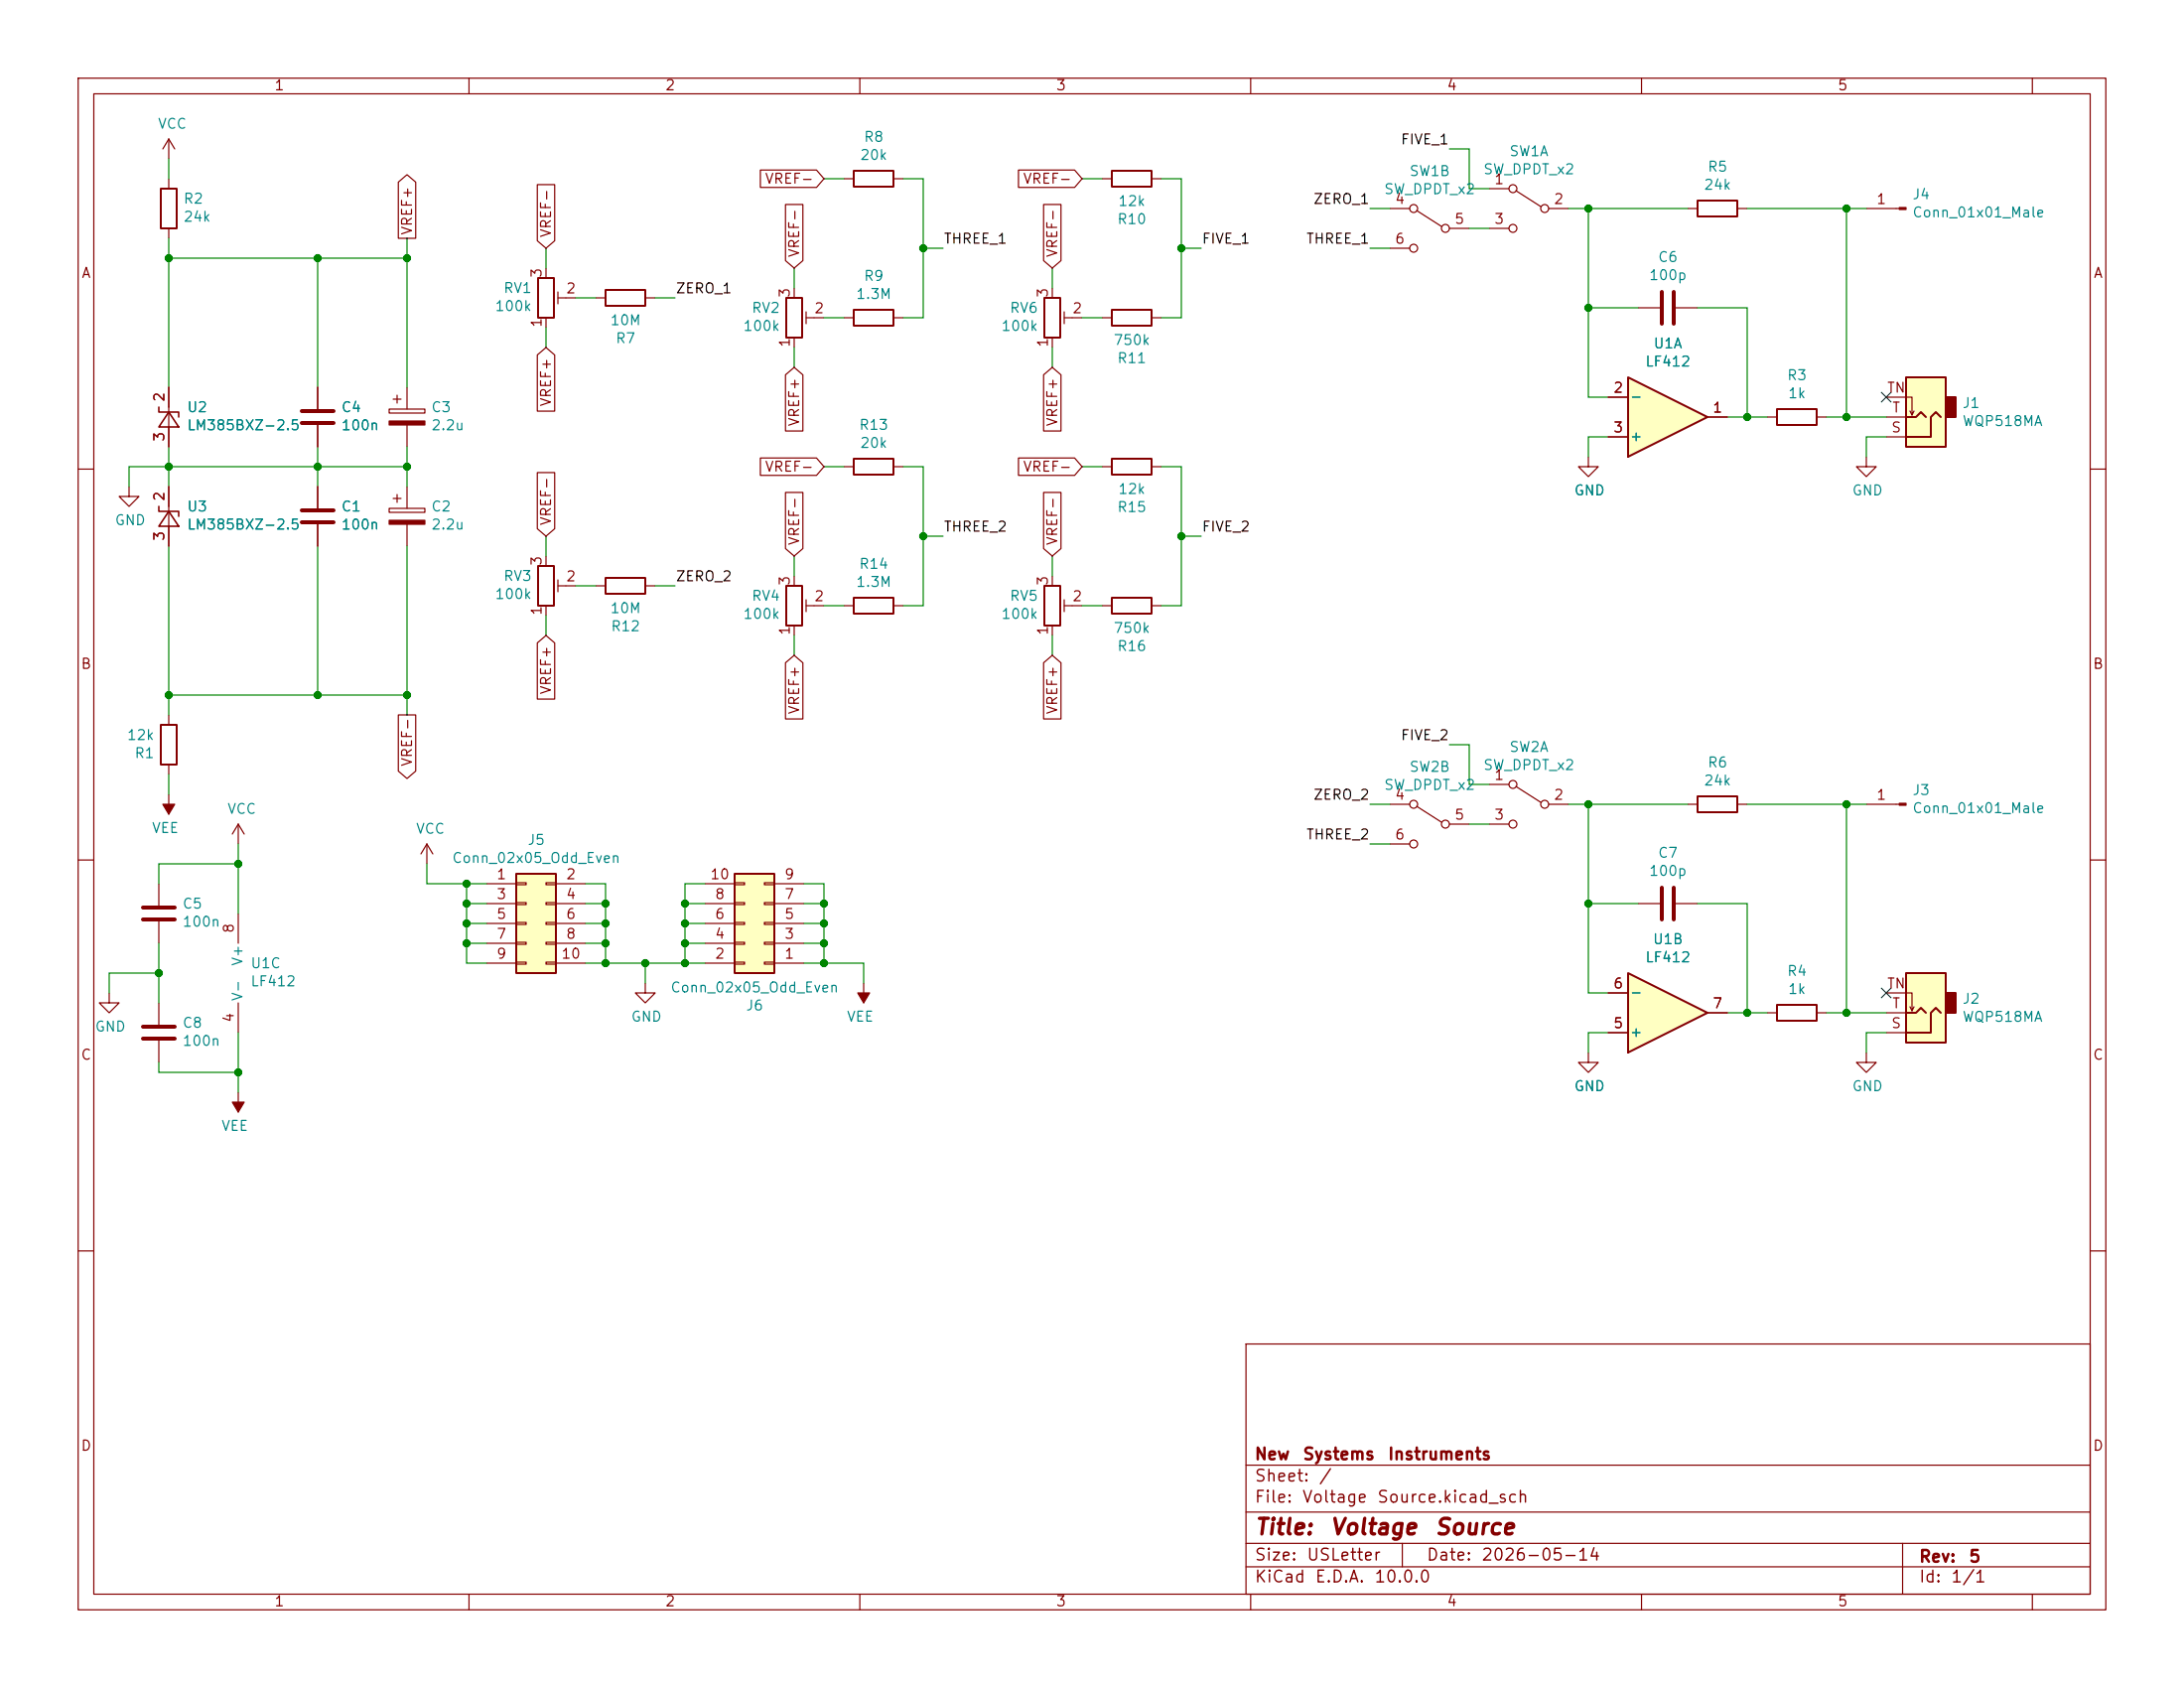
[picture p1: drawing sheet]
<svg xmlns="http://www.w3.org/2000/svg" width="279mm" height="216mm" viewBox="0 0 279 216" stroke-linecap="round" stroke-linejoin="round" font-family="sans-serif">
<g fill="none" stroke="#840000" stroke-width=".15">
<path d="M10 10h259.4v195.9h-259.4zM12 12h255.4v191.9h-255.4zM60 10v2M110 10v2M160 10v2M210 10v2M260 10v2M21.6 22.9v1.2M21.6 29.2v1.3M141 22.9h1.2M147.3 22.9h1.3M141 40.6h1.2"/>
<path d="M141 59.7h1.2M147.3 40.6h1.3M147.3 59.7h1.3M10 60h2M101.6 73.7v1.2M103.1 76.7v1.5M103.1 77.5h2.3M134.6 73.7v1.2M136.1 77.5h2.3M136.1 76.7v1.5M141 77.5h1.2M147.3 77.5h1.3"/>
<path d="M267.4 60h2M21.6 91.4v1.3M21.6 97.8v1.3M101.6 80v1.3M134.6 80v1.3M10 110h2M20.3 113v2.8M20.3 117.9v2.8M21.6 101.6v2.5M30.5 105.4v2.6M30.5 116.8v3.9M30.5 105.4l-.8 1.3"/>
<path d="M30.5 105.4l.7 1.3M267.4 110h2M30.5 128.3v3.8M203.2 134.6v1.3h1.3l-1.3 1.3-1.3-1.3h1.3M10 160h2M159.4 171.9h108v32h-108zM267.4 160h2M159.4 197.4h108M159.4 193.4h108M159.4 187.4h108M179.4 197.4v3M243.4 197.4v6.5"/>
<path d="M60 203.9v2M110 203.9v2M159.4 200.4h108M160 203.9v2M210 203.9v2M260 203.9v2"/>
</g>
<path d="M20.6 24.1h2v5.1h-2zM142.2 21.8h5.1v2.1h-5.1zM142.2 39.6h5.1v2.1h-5.1zM142.2 58.7h5.1v2h-5.1zM100.6 74.9h2v5.1h-2zM133.6 74.9h2v5.1h-2zM142.2 76.5h5.1v2h-5.1zM20.6 92.7h2v5.1h-2z" fill="none" stroke="#840000" stroke-width=".25"/>
<path d="M18.3 116.1h4.1M18.3 117.6h4.1" fill="none" stroke="#840000" stroke-width=".51"/>
<path d="M20.8 102.9h1.6l-.8 1.2z" fill="#840000" stroke="#840000" stroke-width=".15"/>
<path d="M208.3 124.5l10.1 5-10.1 5.1z" fill="#ffffc2"/>
<path d="M208.3 124.5l10.1 5-10.1 5.1z" fill="none" stroke="#840000" stroke-width=".25"/>
<g fill="none" stroke="#840000" stroke-width=".15">
<path d="M177.8 102.9h2.5M177.8 108h2.5M181.2 103.1l3.2 2.1M185.4 105.4h2.6M205.7 132.1h2.6M205.7 127h2.6M218.4 129.5h2.6"/>
<circle cx="180.8" cy="108" r=".51"/>
<circle cx="180.8" cy="102.9" r=".51"/>
<circle cx="184.9" cy="105.4" r=".51"/>
</g>
<path d="M243.8 124.5h5.1v8.9h-5.1z" fill="#ffffc2"/>
<path d="M248.9 127h1.3v2.5h-1.3z" fill="#840000" stroke="#840000" stroke-width=".25"/>
<path d="M217.2 101.9h5v2h-5zM227.3 128.5h5.1v2.1h-5.1zM243.8 124.5h5.1v8.9h-5.1zM243.8 129.5h1.3l.6-.6 .7 .6M248.3 129.5l-.7-.6-.6 .6v2.6h-3.2" fill="none" stroke="#840000" stroke-width=".25"/>
<g fill="none" stroke="#840000" stroke-width=".15">
<path d="M54.6 108l-.8 1.2M54.6 108l.8 1.2M54.6 108v2.5M190.5 100.3h2.5M190.5 105.4h2.5M193.9 100.6l3.2 2M198.1 102.9h2.6M209.5 115.6h2.8M214.4 115.6h2.8M215.9 102.9h1.3M222.2 102.9h1.3M238.8 102.9h4.2"/>
<path d="M20.3 128.3v2.8M20.3 133.1v2.8M30.5 139.7v2.5M226.1 129.5h1.2M232.4 129.5h1.3M238.8 134.6v1.3h1.2l-1.2 1.3-1.3-1.3h1.3M241.3 127h3.3v2.3l.3-.5M241.3 132.1h2.5M241.3 129.5h2.5M244.3 128.8l.3 .5"/>
<circle cx="193.5" cy="100.3" r=".51"/>
<circle cx="193.5" cy="105.4" r=".51"/>
<circle cx="197.6" cy="102.9" r=".51"/>
</g>
<g fill="#840000" stroke="#840000" stroke-width=".15">
<path d="M243 102.7h.8v.3h-.8z"/>
<path d="M29.7 141h1.5l-.7 1.2z"/>
</g>
<path d="M212.6 113.5v4.1M214.1 113.5v4.1M18.3 131.3h4.1M18.3 132.8h4.1" fill="none" stroke="#840000" stroke-width=".51"/>
<path d="M243.8 48.3h5.1v8.9h-5.1z" fill="#ffffc2"/>
<path d="M248.9 50.8h1.3v2.5h-1.3z" fill="#840000" stroke="#840000" stroke-width=".25"/>
<path d="M217.2 25.7h5v2h-5zM243.8 48.3h5.1v8.9h-5.1zM243.8 53.3h1.3l.6-.6 .7 .6M248.3 53.3l-.7-.6-.6 .6v2.6h-3.2" fill="none" stroke="#840000" stroke-width=".25"/>
<g fill="none" stroke="#840000" stroke-width=".15">
<path d="M177.8 26.7h2.5M177.8 31.8h2.5M181.2 26.9l3.2 2.1M185.4 29.2h2.6M209.5 39.4h2.8M214.4 39.4h2.8M215.9 26.7h1.3M222.2 26.7h1.3M238.8 26.7h4.2M203.2 58.4v1.3h1.3l-1.3 1.3-1.3-1.3h1.3M241.3 50.8h3.3v2.3l.3-.5M241.3 55.9h2.5"/>
<path d="M241.3 53.3h2.5M244.3 52.6l.3 .5M14 127v1.3h1.2l-1.2 1.2-1.3-1.2h1.3"/>
<circle cx="180.8" cy="26.7" r=".51"/>
<circle cx="180.8" cy="31.8" r=".51"/>
<circle cx="184.9" cy="29.2" r=".51"/>
</g>
<path d="M243 26.5h.8v.3h-.8z" fill="#840000" stroke="#840000" stroke-width=".15"/>
<path d="M212.6 37.3v4.1M214.1 37.3v4.1" fill="none" stroke="#840000" stroke-width=".51"/>
<path d="M208.3 48.3l10.1 5-10.1 5.1z" fill="#ffffc2"/>
<path d="M133.6 38.1h2v5.1h-2zM109.2 58.7h5.1v2h-5.1zM208.3 48.3l10.1 5-10.1 5.1zM227.3 52.3h5.1v2.1h-5.1zM109.2 76.5h5.1v2h-5.1z" fill="none" stroke="#840000" stroke-width=".25"/>
<g fill="none" stroke="#840000" stroke-width=".15">
<path d="M134.6 36.8v1.3M136.1 39.9v1.5M190.5 24.1h2.5M190.5 29.2h2.5M193.9 24.4l3.2 2M198.1 26.7h2.6M107.9 59.7h1.3M114.3 59.7h1.3M134.6 43.2v1.3M136.1 40.6h2.3M205.7 50.8h2.6M205.7 55.9h2.6"/>
<path d="M218.4 53.3h2.6M226.1 53.3h1.2M232.4 53.3h1.3M238.8 58.4v1.3h1.2l-1.2 1.3-1.3-1.3h1.3M107.9 77.5h1.3M114.3 77.5h1.3"/>
<circle cx="193.5" cy="29.2" r=".51"/>
<circle cx="193.5" cy="24.1" r=".51"/>
<circle cx="197.6" cy="26.7" r=".51"/>
</g>
<path d="M94 111.8h5.1v12.7h-5.1z" fill="#ffffc2"/>
<path d="M68.8 35.6h2.1v5h-2.1zM77.5 37.1h5v2h-5zM100.6 38.1h2v5.1h-2zM109.2 39.6h5.1v2.1h-5.1zM109.2 21.8h5.1v2.1h-5.1zM68.8 72.4h2.1v5.1h-2.1zM77.5 73.9h5v2h-5zM94 111.8h5.1v12.7h-5.1z" fill="none" stroke="#840000" stroke-width=".25"/>
<g fill="none" stroke="#840000" stroke-width=".15">
<path d="M69.8 34.3v1.3M71.4 37.3v1.6M71.4 38.1h2.3M76.2 38.1h1.3M82.5 38.1h1.3M101.6 36.8v1.3M103.1 39.9v1.5M107.9 22.9h1.3M114.3 22.9h1.3M49.8 52.3h4.6v.5h-4.6zM50.3 51.1h1M50.8 50.5v1.1"/>
<path d="M52.1 49.5v2.8M52.1 54.4v2.8M69.8 40.6v1.3M101.6 43.2v1.3M103.1 40.6h2.3M107.9 40.6h1.3M114.3 40.6h1.3M49.8 65h4.6v.5h-4.6zM50.3 63.8h1M50.8 63.2v1.1M52.1 62.2v2.8M52.1 67.1v2.8"/>
<path d="M69.8 71.1v1.3M69.8 77.5v1.2M71.4 74.2v1.5M71.4 74.9h2.3M76.2 74.9h1.3M82.5 74.9h1.3M90.2 118.1h3.8M90.2 115.6h3.8M90.2 113h3.8M94 118h1.2v.2h-1.2zM94 115.4h1.2v.3h-1.2zM94 112.9h1.2v.3h-1.2z"/>
<path d="M97.8 118h1.3v.2h-1.3zM97.8 115.4h1.3v.3h-1.3zM97.8 112.9h1.3v.3h-1.3zM99.1 118.1h3.8M99.1 115.6h3.8M99.1 113h3.8M82.5 125.7v1.3h1.3l-1.3 1.3-1.2-1.3h1.2M90.2 123.2h3.8M90.2 120.7h3.8M94 123.1h1.2v.2h-1.2zM94 120.5h1.2v.3h-1.2zM97.8 123.1h1.3v.2h-1.3z"/>
<path d="M97.8 120.5h1.3v.3h-1.3zM99.1 123.2h3.8M99.1 120.7h3.8M110.5 125.7v2.6"/>
</g>
<g fill="#840000" stroke="#840000" stroke-width=".15">
<path d="M49.8 66.5h4.6v.6h-4.6z"/>
<path d="M49.8 53.8h4.6v.6h-4.6z"/>
<path d="M109.7 127h1.6l-.8 1.3z"/>
</g>
<path d="M66 111.8h5.1v12.7h-5.1z" fill="#ffffc2"/>
<path d="M66 111.8h5.1v12.7h-5.1z" fill="none" stroke="#840000" stroke-width=".25"/>
<g fill="none" stroke="#840000" stroke-width=".15">
<path d="M21.6 17.8v2.5M21.6 17.8l-.8 1.3M21.6 17.8l.8 1.3M51 23.3l1.1-1 1.1 1v7.2h-2.2zM68.7 23.6h2.3v7.2l-1.2 1-1.1-1zM97.3 21.7h7.2l.9 1.2-.9 1.1h-7.2zM100.5 26.2h2.2v7.1l-1.1 1-1.1-1zM130.3 21.7h7.2l.9 1.2-.9 1.1h-7.2zM133.5 26.2h2.2v7.1l-1.1 1-1.1-1zM21.6 49.5v7.7M40.6 49.5v2.8M40.6 54.4v2.8"/>
<path d="M68.7 45.4l1.1-.9 1.2 .9v7.2h-2.3zM97.3 58.6h7.2l.9 1.1-.9 1.1h-7.2zM100.5 47.9l1.1-.9 1.1 .9v7.2h-2.2zM130.3 58.6h7.2l.9 1.1-.9 1.1h-7.2zM133.5 47.9l1.1-.9 1.1 .9v7.2h-2.2zM205.7 50.8h2.6M205.7 55.9h2.6M218.4 53.3h2.6M16.5 62.2v1.3h1.3l-1.3 1.3-1.3-1.3h1.3M21.6 62.2v7.7M40.6 62.2v2.8M40.6 67.1v2.8"/>
<path d="M68.7 60.4h2.3v7.2l-1.2 1-1.1-1zM100.5 63h2.2v7.2l-1.1 .9-1.1-.9zM133.5 63h2.2v7.2l-1.1 .9-1.1-.9zM51 91.4h2.2v7.2l-1.1 1-1.1-1zM68.7 82.2l1.1-.9 1.2 .9v7.2h-2.3zM100.5 84.8l1.1-1 1.1 1v7.2h-2.2zM133.5 84.8l1.1-1 1.1 1v7.2h-2.2zM62.2 113h3.8M62.2 115.6h3.8M62.2 118.1h3.8M66 112.9h1.3v.3h-1.3zM66 115.4h1.3v.3h-1.3z"/>
<path d="M66 118h1.3v.2h-1.3zM69.8 112.9h1.3v.3h-1.3zM69.8 115.4h1.3v.3h-1.3zM69.8 118h1.3v.2h-1.3zM71.1 113h3.8M71.1 115.6h3.8M71.1 118.1h3.8M62.2 120.7h3.8M62.2 123.2h3.8M66 120.5h1.3v.3h-1.3zM66 123.1h1.3v.2h-1.3zM69.8 120.5h1.3v.3h-1.3z"/>
<path d="M69.8 123.1h1.3v.2h-1.3zM71.1 120.7h3.8M71.1 123.2h3.8M205.7 132.1h2.6M205.7 127h2.6M218.4 129.5h2.6"/>
</g>
<path d="M20.3 52.1v.6h2.6v.6M21.6 52.7l1.3 1.9h-2.6zM20.3 64.8v.6h2.6v.6M21.6 65.4l1.3 1.9h-2.6z" fill="none" stroke="#840000" stroke-width=".2"/>
<path d="M38.6 52.6h4.1M38.6 54.1h4.1M38.6 65.3h4.1M38.6 66.8h4.1" fill="none" stroke="#840000" stroke-width=".51"/>
<g fill="none" stroke="#008400" stroke-width=".15">
<path d="M185.4 19.1h2.6v5h2.5M21.6 20.3v2.6M21.6 30.5v19M21.6 33h30.5M40.6 33v16.5M52.1 30.5v19M69.8 31.8v2.5M73.7 38.1h2.5M83.8 38.1h2.6M101.6 34.3v2.5M105.4 22.9h2.5M115.6 22.9h2.5v17.7h-2.5"/>
<path d="M118.1 31.8h2.5M134.6 34.3v2.5M138.4 22.9h2.6M148.6 22.9h2.5v17.7h-2.5M151.1 31.8h2.6M175.3 26.7h2.5M175.3 31.8h2.5M188 29.2h2.5M200.7 26.7h15.2M203.2 39.4h6.3M203.2 26.7v24.1h2.5M217.2 39.4h6.3v13.9"/>
<path d="M223.5 26.7h15.3M236.2 26.7v26.6M21.6 57.2v5M40.6 57.2v5M52.1 57.2v5M52.1 59.7h-35.6v2.5M69.8 41.9v2.6M101.6 44.5v2.5M105.4 59.7h2.5M105.4 40.6h2.5M115.6 59.7h2.5v17.8h-2.5M134.6 44.5v2.5"/>
<path d="M138.4 59.7h2.6M138.4 40.6h2.6M148.6 59.7h2.5v17.8h-2.5M205.7 55.9h-2.5v2.5M221 53.3h5.1M233.7 53.3h7.6M241.3 55.9h-2.5v2.5M21.6 69.9v21.5M40.6 69.9v19M52.1 69.9v21.5M69.8 68.6v2.5M69.8 78.7v2.6"/>
<path d="M73.7 74.9h2.5M83.8 74.9h2.6M101.6 71.1v2.6M105.4 77.5h2.5M118.1 68.6h2.5M134.6 71.1v2.6M138.4 77.5h2.6M151.1 68.6h2.6M21.6 99.1v2.5M21.6 88.9h30.5M101.6 81.3v2.5M134.6 81.3v2.5"/>
<path d="M185.4 95.3h2.6v5h2.5M30.5 108v8.8M30.5 110.5h-10.2v2.5M54.6 110.5v2.5h7.6M59.7 113v10.2h2.5M59.7 115.6h2.5M59.7 118.1h2.5M74.9 113h2.6v10.2M74.9 115.6h2.6M74.9 118.1h2.6M87.6 115.6h2.6M87.6 118.1h2.6"/>
<path d="M90.2 113h-2.6v10.2M102.9 113h2.5v10.2M102.9 115.6h2.5M102.9 118.1h2.5M175.3 102.9h2.5M175.3 108h2.5M188 105.4h2.5M200.7 102.9h15.2M203.2 115.6h6.3M203.2 102.9v24.1h2.5M217.2 115.6h6.3v13.9M223.5 102.9h15.3"/>
<path d="M236.2 102.9v26.6M20.3 120.7v7.6M20.3 135.9v1.3h10.2M20.3 124.5h-6.3v2.5M30.5 132.1v7.6M59.7 120.7h2.5M74.9 123.2h15.3M74.9 120.7h2.6M82.5 123.2v2.5M87.6 120.7h2.6M102.9 123.2h7.6v2.5M102.9 120.7h2.5"/>
<path d="M205.7 132.1h-2.5v2.5M221 129.5h5.1M233.7 129.5h7.6M241.3 132.1h-2.5v2.5"/>
</g>
<path d="M240.7 50.2l1.2 1.2M241.9 50.2l-1.2 1.2M240.7 126.4l1.2 1.2M241.9 126.4l-1.2 1.2" fill="none" stroke="#000084" stroke-width=".15"/>
<g fill="#008400" stroke="#008400" stroke-width=".13">
<circle cx="30.5" cy="110.5" r=".46"/>
<circle cx="21.6" cy="88.9" r=".46"/>
<circle cx="59.7" cy="113" r=".46"/>
<circle cx="30.5" cy="137.2" r=".46"/>
<circle cx="20.3" cy="124.5" r=".46"/>
<circle cx="87.6" cy="123.2" r=".46"/>
<circle cx="87.6" cy="120.7" r=".46"/>
<circle cx="87.6" cy="118.1" r=".46"/>
<circle cx="105.4" cy="120.7" r=".46"/>
<circle cx="105.4" cy="118.1" r=".46"/>
<circle cx="87.6" cy="115.6" r=".46"/>
<circle cx="105.4" cy="123.2" r=".46"/>
<circle cx="105.4" cy="115.6" r=".46"/>
<circle cx="40.6" cy="59.7" r=".46"/>
<circle cx="52.1" cy="59.7" r=".46"/>
<circle cx="52.1" cy="33" r=".46"/>
<circle cx="40.6" cy="33" r=".46"/>
<circle cx="21.6" cy="33" r=".46"/>
<circle cx="21.6" cy="59.7" r=".46"/>
<circle cx="77.5" cy="118.1" r=".46"/>
<circle cx="77.5" cy="115.6" r=".46"/>
<circle cx="59.7" cy="115.6" r=".46"/>
<circle cx="59.7" cy="118.1" r=".46"/>
<circle cx="77.5" cy="123.2" r=".46"/>
<circle cx="82.5" cy="123.2" r=".46"/>
<circle cx="77.5" cy="120.7" r=".46"/>
<circle cx="59.7" cy="120.7" r=".46"/>
<circle cx="40.6" cy="88.9" r=".46"/>
<circle cx="52.1" cy="88.9" r=".46"/>
<circle cx="236.2" cy="53.3" r=".46"/>
<circle cx="223.5" cy="53.3" r=".46"/>
<circle cx="203.2" cy="26.7" r=".46"/>
<circle cx="203.2" cy="39.4" r=".46"/>
<circle cx="236.2" cy="26.7" r=".46"/>
<circle cx="223.5" cy="129.5" r=".46"/>
<circle cx="203.2" cy="115.6" r=".46"/>
<circle cx="203.2" cy="102.9" r=".46"/>
<circle cx="236.2" cy="102.9" r=".46"/>
<circle cx="236.2" cy="129.5" r=".46"/>
<circle cx="118.1" cy="68.6" r=".46"/>
<circle cx="151.1" cy="68.6" r=".46"/>
<circle cx="151.1" cy="31.8" r=".46"/>
<circle cx="118.1" cy="31.8" r=".46"/>
</g>
<g font-size="2" fill="#840000">
<text x="160.4" y="196.8">Title:</text>
<text x="170.1" y="196.8">Voltage</text>
<text x="183.4" y="196.8">Source</text>
</g>
<g font-size="1.5" fill="#840000">
<text x="160.4" y="189.9">Sheet:</text>
<text x="160.4" y="187.1">New</text>
<text x="166.6" y="187.1">Systems</text>
<text x="168.6" y="189.9">/</text>
<text x="177.5" y="187.1">Instruments</text>
<text x="160.4" y="192.6">File:</text>
<text x="166.5" y="192.6">Voltage</text>
<text x="176.1" y="192.6">Source.kicad_sch</text>
<text x="160.4" y="202.8">KiCad</text>
<text x="160.4" y="200">Size:</text>
<text x="167.1" y="200">USLetter</text>
<text x="168.1" y="202.8">E.D.A.</text>
<text x="175.7" y="202.8">10.0.0</text>
<text x="182.4" y="200">Date:</text>
<text x="189.4" y="200">2026-05-14</text>
<text x="245.4" y="200.2">Rev:</text>
<text x="245.4" y="202.8">Id:</text>
<text x="249.5" y="202.8">1/1</text>
<text x="251.8" y="200.2">5</text>
</g>
<g font-size="1.3" fill="#840000">
<text x="35" y="11.9">1</text>
<text x="85" y="11.9">2</text>
<text x="135" y="11.9">3</text>
<text x="185" y="11.9">4</text>
<text x="235" y="11.9">5</text>
<text x="97.8" y="23.8">VREF-</text>
<text x="130.8" y="23.8">VREF-</text>
<text x="191.1" y="23.9">1</text>
<text x="178.4" y="26.4">4</text>
<text x="186" y="29">5</text>
<text x="191.1" y="29">3</text>
<text x="198.7" y="26.4">2</text>
<text x="240" y="26.4">1</text>
<text x="10.3" y="35.9">A</text>
<text x="53" y="30.2" transform="rotate(-90 53 30.2)">VREF+</text>
<text x="69.6" y="35.6" transform="rotate(-90 69.6 35.6)">3</text>
<text x="70.8" y="30.5" transform="rotate(-90 70.8 30.5)">VREF-</text>
<text x="102.6" y="33" transform="rotate(-90 102.6 33)">VREF-</text>
<text x="135.6" y="33" transform="rotate(-90 135.6 33)">VREF-</text>
<text x="178.4" y="31.5">6</text>
<text x="267.7" y="35.9">A</text>
<text x="69.6" y="42" transform="rotate(-90 69.6 42)">1</text>
<text x="72.3" y="37.8">2</text>
<text x="101.3" y="38.2" transform="rotate(-90 101.3 38.2)">3</text>
<text x="104.1" y="40.4">2</text>
<text x="134.4" y="38.2" transform="rotate(-90 134.4 38.2)">3</text>
<text x="137.1" y="40.4">2</text>
<text x="101.3" y="44.5" transform="rotate(-90 101.3 44.5)">1</text>
<text x="134.4" y="44.5" transform="rotate(-90 134.4 44.5)">1</text>
<text x="21.3" y="51.5" transform="rotate(-90 21.3 51.5)">2</text>
<text x="70.8" y="52.1" transform="rotate(-90 70.8 52.1)">VREF+</text>
<text x="206.3" y="50.5">2</text>
<text x="219" y="53.1">1</text>
<text x="241.3" y="50.5">TN</text>
<text x="242" y="53.1">T</text>
<text x="21.3" y="56.6" transform="rotate(-90 21.3 56.6)">3</text>
<text x="102.6" y="54.6" transform="rotate(-90 102.6 54.6)">VREF+</text>
<text x="135.6" y="54.6" transform="rotate(-90 135.6 54.6)">VREF+</text>
<text x="206.3" y="55.6">3</text>
<text x="241.9" y="55.6">S</text>
<text x="21.3" y="64.2" transform="rotate(-90 21.3 64.2)">2</text>
<text x="97.8" y="60.6">VREF-</text>
<text x="130.8" y="60.6">VREF-</text>
<text x="21.3" y="69.3" transform="rotate(-90 21.3 69.3)">3</text>
<text x="70.8" y="67.3" transform="rotate(-90 70.8 67.3)">VREF-</text>
<text x="102.6" y="69.8" transform="rotate(-90 102.6 69.8)">VREF-</text>
<text x="135.6" y="69.8" transform="rotate(-90 135.6 69.8)">VREF-</text>
<text x="69.6" y="72.5" transform="rotate(-90 69.6 72.5)">3</text>
<text x="72.3" y="74.7">2</text>
<text x="101.3" y="75" transform="rotate(-90 101.3 75)">3</text>
<text x="104.1" y="77.2">2</text>
<text x="134.4" y="75" transform="rotate(-90 134.4 75)">3</text>
<text x="137.1" y="77.2">2</text>
<text x="69.6" y="78.8" transform="rotate(-90 69.6 78.8)">1</text>
<text x="101.3" y="81.4" transform="rotate(-90 101.3 81.4)">1</text>
<text x="134.4" y="81.4" transform="rotate(-90 134.4 81.4)">1</text>
<text x="10.3" y="85.9">B</text>
<text x="70.8" y="88.9" transform="rotate(-90 70.8 88.9)">VREF+</text>
<text x="267.7" y="85.9">B</text>
<text x="102.6" y="91.5" transform="rotate(-90 102.6 91.5)">VREF+</text>
<text x="135.6" y="91.5" transform="rotate(-90 135.6 91.5)">VREF+</text>
<text x="53" y="98.1" transform="rotate(-90 53 98.1)">VREF-</text>
<text x="191.1" y="100.1">1</text>
<text x="178.4" y="102.6">4</text>
<text x="178.4" y="107.7">6</text>
<text x="186" y="105.2">5</text>
<text x="191.1" y="105.2">3</text>
<text x="198.7" y="102.6">2</text>
<text x="240" y="102.6">1</text>
<text x="63.4" y="112.8">1</text>
<text x="72.3" y="112.8">2</text>
<text x="90.8" y="112.8">10</text>
<text x="100.3" y="112.8">9</text>
<text x="30.2" y="119.5" transform="rotate(-90 30.2 119.5)">8</text>
<text x="63.4" y="115.3">3</text>
<text x="63.4" y="117.9">5</text>
<text x="72.3" y="115.3">4</text>
<text x="72.3" y="117.9">6</text>
<text x="91.4" y="117.9">6</text>
<text x="91.4" y="115.3">8</text>
<text x="100.3" y="117.9">5</text>
<text x="100.3" y="115.3">7</text>
<text x="63.4" y="120.4">7</text>
<text x="63.4" y="122.9">9</text>
<text x="71.7" y="122.9">10</text>
<text x="72.3" y="120.4">8</text>
<text x="91.4" y="122.9">2</text>
<text x="91.4" y="120.4">4</text>
<text x="100.3" y="122.9">1</text>
<text x="100.3" y="120.4">3</text>
<text x="30.2" y="130.9" transform="rotate(-90 30.2 130.9)">4</text>
<text x="206.3" y="131.8">5</text>
<text x="206.3" y="126.7">6</text>
<text x="219" y="129.3">7</text>
<text x="241.3" y="126.7">TN</text>
<text x="241.9" y="131.8">S</text>
<text x="242" y="129.3">T</text>
<text x="10.3" y="135.9">C</text>
<text x="267.7" y="135.9">C</text>
<text x="10.3" y="185.9">D</text>
<text x="267.7" y="185.9">D</text>
<text x="35" y="205.8">1</text>
<text x="85" y="205.8">2</text>
<text x="135" y="205.8">3</text>
<text x="185" y="205.8">4</text>
<text x="235" y="205.8">5</text>
</g>
<g font-size="1.3" fill="#008484">
<text x="20.1" y="16.8">VCC</text>
<text x="109.9" y="20.8">20k</text>
<text x="110.4" y="18.5">R8</text>
<text x="180.2" y="22.8">SW1B</text>
<text x="189.7" y="22.6">SW_DPDT_x2</text>
<text x="193" y="20.3">SW1A</text>
<text x="218.4" y="22.3">R5</text>
<text x="23.4" y="26.4">R2</text>
<text x="23.4" y="28.7">24k</text>
<text x="142.8" y="29">R10</text>
<text x="143" y="26.7">12k</text>
<text x="177" y="25.1">SW_DPDT_x2</text>
<text x="217.9" y="24.6">24k</text>
<text x="244.6" y="25.8">J4</text>
<text x="244.6" y="28.1">Conn_01x01_Male</text>
<text x="212" y="33.8">C6</text>
<text x="63.2" y="40.1">100k</text>
<text x="64.3" y="37.8">RV1</text>
<text x="78" y="41.9">10M</text>
<text x="96.1" y="40.3">RV2</text>
<text x="109.4" y="38.6">1.3M</text>
<text x="110.4" y="36.2">R9</text>
<text x="129.1" y="40.3">RV6</text>
<text x="210.9" y="36.1">100p</text>
<text x="78.7" y="44.2">R7</text>
<text x="95" y="42.6">100k</text>
<text x="128" y="42.6">100k</text>
<text x="142.4" y="44.4">750k</text>
<text x="142.8" y="46.8">R11</text>
<text x="210.4" y="47.2">LF412</text>
<text x="211.4" y="44.9">U1A</text>
<text x="23.8" y="53">U2</text>
<text x="43.6" y="53">C4</text>
<text x="55.1" y="53">C3</text>
<text x="208.4" y="51.7">-</text>
<text x="228.5" y="48.9">R3</text>
<text x="228.6" y="51.3">1k</text>
<text x="251" y="52.5">J1</text>
<text x="23.8" y="55.3">LM385BXZ-2.5</text>
<text x="43.6" y="55.3">100n</text>
<text x="55.1" y="55.3">2.2u</text>
<text x="109.8" y="55.3">R13</text>
<text x="109.9" y="57.6">20k</text>
<text x="208.4" y="56.7">+</text>
<text x="251" y="54.8">WQP518MA</text>
<text x="23.8" y="65.7">U3</text>
<text x="43.6" y="65.7">C1</text>
<text x="55.1" y="65.7">C2</text>
<text x="142.8" y="65.8">R15</text>
<text x="143" y="63.5">12k</text>
<text x="201.3" y="63.7">GND</text>
<text x="236.9" y="63.7">GND</text>
<text x="14.6" y="67.5">GND</text>
<text x="23.8" y="68">LM385BXZ-2.5</text>
<text x="43.6" y="68">100n</text>
<text x="55.1" y="68">2.2u</text>
<text x="63.2" y="76.9">100k</text>
<text x="64.3" y="74.6">RV3</text>
<text x="96.1" y="77.2">RV4</text>
<text x="109.4" y="75.4">1.3M</text>
<text x="109.8" y="73.1">R14</text>
<text x="129.1" y="77.2">RV5</text>
<text x="78" y="78.7">10M</text>
<text x="78.1" y="81.1">R12</text>
<text x="95" y="79.5">100k</text>
<text x="128" y="79.5">100k</text>
<text x="142.4" y="81.3">750k</text>
<text x="142.8" y="83.6">R16</text>
<text x="16.2" y="95">12k</text>
<text x="17.1" y="97.3">R1</text>
<text x="177" y="101.3">SW_DPDT_x2</text>
<text x="180.2" y="99">SW2B</text>
<text x="189.7" y="98.8">SW_DPDT_x2</text>
<text x="193" y="96.5">SW2A</text>
<text x="217.9" y="100.8">24k</text>
<text x="218.4" y="98.5">R6</text>
<text x="19.3" y="106.9">VEE</text>
<text x="29" y="104.4">VCC</text>
<text x="53.1" y="107">VCC</text>
<text x="244.6" y="102">J3</text>
<text x="244.6" y="104.3">Conn_01x01_Male</text>
<text x="57.7" y="110.7">Conn_02x05_Odd_Even</text>
<text x="67.4" y="108.4">J5</text>
<text x="210.9" y="112.3">100p</text>
<text x="212" y="110">C7</text>
<text x="23.3" y="116.5">C5</text>
<text x="23.3" y="118.8">100n</text>
<text x="31.3" y="123.6" transform="rotate(-90 31.3 123.6)">V+</text>
<text x="32" y="124.2">U1C</text>
<text x="210.4" y="123.4">LF412</text>
<text x="211.4" y="121.1">U1B</text>
<text x="228.5" y="125.1">R4</text>
<text x="23.3" y="131.8">C8</text>
<text x="31.3" y="128.1" transform="rotate(-90 31.3 128.1)">V-</text>
<text x="32" y="126.5">LF412</text>
<text x="80.6" y="131">GND</text>
<text x="85.7" y="127.3">Conn_02x05_Odd_Even</text>
<text x="95.3" y="129.6">J6</text>
<text x="108.2" y="131">VEE</text>
<text x="208.4" y="127.9">-</text>
<text x="228.6" y="127.5">1k</text>
<text x="251" y="128.7">J2</text>
<text x="251" y="131">WQP518MA</text>
<text x="12.1" y="132.3">GND</text>
<text x="23.3" y="134.1">100n</text>
<text x="208.4" y="132.9">+</text>
<text x="201.3" y="139.9">GND</text>
<text x="236.9" y="139.9">GND</text>
<text x="28.2" y="145">VEE</text>
</g>
<g font-size="1.3">
<text x="179.1" y="18.8">FIVE_1</text>
<text x="167.9" y="26.4">ZERO_1</text>
<text x="120.6" y="31.5">THREE_1</text>
<text x="153.7" y="31.5">FIVE_1</text>
<text x="167" y="31.5">THREE_1</text>
<text x="86.4" y="37.8">ZERO_1</text>
<text x="120.6" y="68.3">THREE_2</text>
<text x="153.7" y="68.3">FIVE_2</text>
<text x="86.4" y="74.7">ZERO_2</text>
<text x="179.1" y="95">FIVE_2</text>
<text x="167" y="107.7">THREE_2</text>
<text x="167.9" y="102.6">ZERO_2</text>
</g>
</svg>
